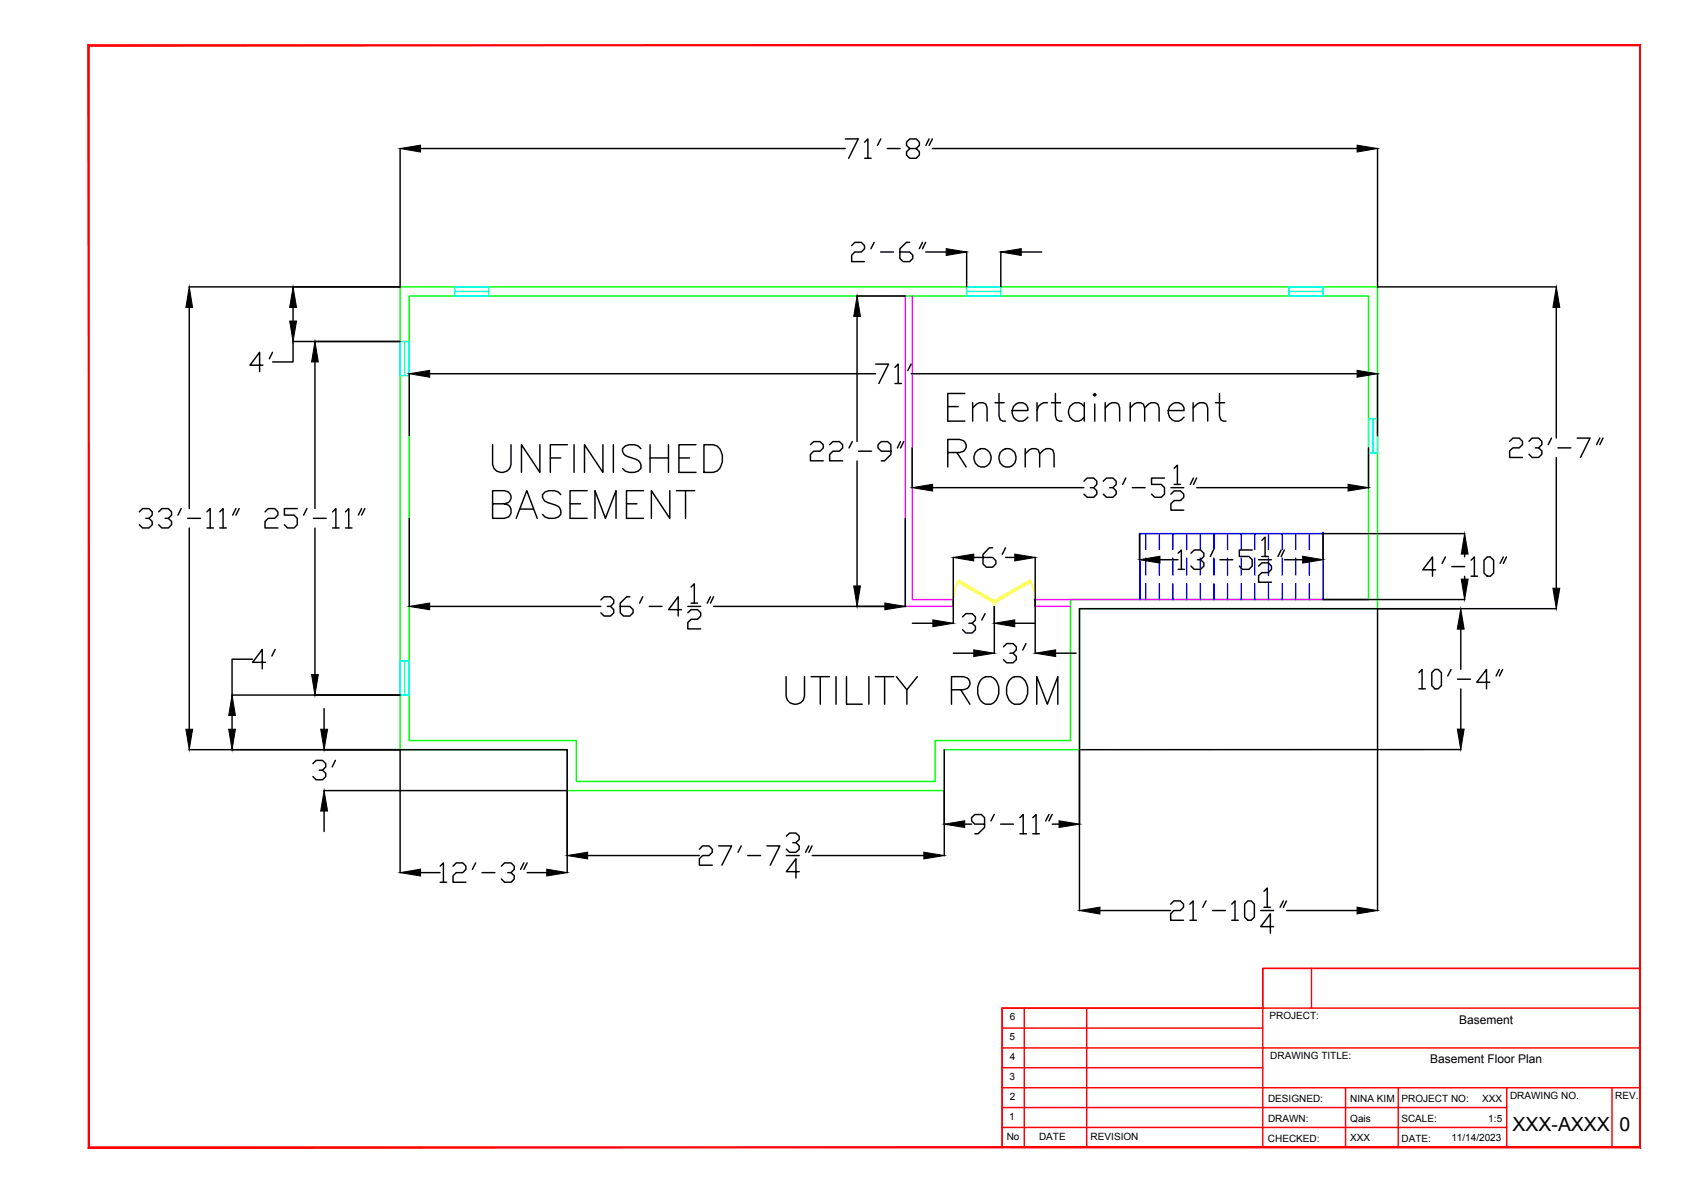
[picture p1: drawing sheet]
<svg xmlns="http://www.w3.org/2000/svg" width="297mm" height="210mm" viewBox="0 0 297 210" stroke-linecap="round" stroke-linejoin="round" font-family="sans-serif">
<!-- layer: External -->
<path d="M70.4 50.5h172v56.6h-52.4v24.8h-23.8v7.2h-66.4v-7.2h-29.4zM188.4 105.5h52.4v-53.4h-168.8v78.2h29.4v7.2h63.2v-7.2h23.8v-24.8" fill="none" stroke="#0f0" stroke-width=".25"/>
<!-- layer: Internal -->
<path d="M159.3 52.1v54.6h8.5M160.5 52.1v53.4h7.3M182.2 105.5h58.6M182.2 106.7h6.2" fill="none" stroke="#f0f" stroke-width=".25"/>
<!-- layer: Doors -->
<path d="M168.7 102.1l-.7 1.7-.2 1.9M168.7 102.1l6.3 3.6-.2 .3-6.2-3.6zM175 105.7l6.2-3.6 .2 .3-6.3 3.6zM181.2 102.1l.7 1.7 .3 1.9M182.2 105.7v1" fill="none" stroke="#ff0" stroke-width=".25"/>
<!-- layer: 0 -->
<path d="M182 105.5h.2v1.2" fill="none" stroke="#000" stroke-width=".25"/>
<!-- layer: Windows -->
<path d="M80 50.5h6v1.6h-6zM80 51.3h6M170.1 50.5h6v1.6h-6zM170.1 51.3h6M226.8 50.5h6v1.6h-6zM226.8 51.3h6M70.4 60.1h1.6v6h-1.6zM71.2 60.1v6M240.8 73.7h1.6v6h-1.6zM241.6 73.7v6M70.4 116.3h1.6v6h-1.6zM71.2 116.3v6" fill="none" stroke="#0ff" stroke-width=".25"/>
<!-- layer: Stairs -->
<g fill="none" stroke="#00f" stroke-width=".25">
<path d="M201.6 93.9v2.8M201.6 98.2v3M204 93.9v2.8M204 98.2v3M206.4 93.9v2.8M206.4 98.2v3M208.8 93.9v2.8M208.8 98.2v3M211.2 93.9v2.8M211.2 98.2v3M213.6 93.9v2.8M213.6 98.2v3"/>
<path d="M216 93.9v2.8M216 98.2v3M218.4 93.9v2.8M218.4 98.2v3M220.8 93.9v2.8M220.8 98.2v3M223.2 93.9v2.8M223.2 98.2v3M225.6 93.9v2.8M225.6 98.2v3M228 93.9v2.8M228 98.2v3"/>
<path d="M230.4 93.9v2.8M230.4 98.2v3M200.6 105.5l-.1-11.6h32.3v-.1v11.7M201.6 102.7v2.8M204 102.7v2.8M206.4 102.7v2.8M208.8 102.7v2.8M211.2 102.7v2.8M213.6 102.7v2.8M216 102.7v2.8M218.4 102.7v2.8M220.8 102.7v2.8"/>
<path d="M223.2 102.7v2.8M225.6 102.7v2.8M228 102.7v2.8M230.4 102.7v2.8"/>
</g>
<!-- layer: Dim -->
<g fill="none" stroke="#000" stroke-width=".25">
<path d="M70.4 26.1v24.4h-37.1M74 26.1h74.7M164.1 26.1h74.7M242.4 26.1v24.4M33.3 54.1v35.4M51.6 54.1v2.4M150.8 52.1h8.5M150.8 55.7v22M170.1 44.3v6.2M176.1 44.3v6.2M179.7 44.3h3.6M242.4 50.5h31.5"/>
<path d="M273.9 54.1v23M55.4 63.7v25.8M70.4 60.1h-18.8v3.6h-3.6M72 65.7v11M75.6 65.8h78.5M160.3 65.8h78.5M160.5 78.8v7M240.8 78.8v7M242.4 65.7v11M33.3 92.9v35.4M55.4 92.9v25.8M72 91.2v15.5"/>
<path d="M150.8 81.1v22M159.3 91.2v15.5M164.1 85.8h26.6M167.8 98.1v8.6M182.2 98.1v16.9M190.7 84.7l.6-.6h1.2l.5 .6v.5l-.5 .6h-.6M192.5 85.8l.5 .6v.5l-.5 .6h-1.2l-.6-.6M194.1 84.7l.6-.6h1.1l.6 .6v.5l-.6 .6h-.5M195.8 85.8l.6 .6v.5l-.6 .6h-1.1l-.6-.6M198.1 84.1l-.5 1.1M199.2 85.8h2.3M200.5 93.9v4.6"/>
<path d="M204.1 98.5h3.2M204.9 84.1h-2.3v1.1h1.8l.5 .6v1.1l-.5 .6h-1.2l-.6-.6M206 86.9l.6-.5h1.1l.6 .5v.6l-.6 .6h-1.1l-.6 .5v1.2h2.3M206 85.8h2.3M206.6 82.4l.6-.6v3.4M206.6 85.2h1.1M207.3 97.3l.6-.5v3.4M209.6 97.3l.5-.5h1.2l.5 .5v.6l-.5 .6h-.6M210 84.1l-.5 1.1M210.6 84.1l-.6 1.1M210.6 85.8h26.6M211.3 98.5l.5 .5v.6l-.5 .6h-1.2l-.5-.6"/>
<path d="M213.5 96.8l-.5 1.1M214.7 98.5h2.2M220.4 96.8h-2.3v1.1h1.7l.6 .6v1.1l-.6 .6h-1.2l-.5-.6M221.5 99.6l.5-.6h1.2l.5 .6v.6l-.5 .5h-1.2l-.5 .6v1.1h2.2M221.5 98.5h2.2M222 95.1l.6-.6v3.4M222 97.9h1.2M225.5 96.8l-.6 1.1M226 96.8l-.5 1.1M226 98.5h3.2M232.8 93.9h25M232.8 93.9v4.6"/>
<path d="M273.9 80.5v23M44.4 116h-3.6v6.3M75.6 106.7h30.1M105.7 105.6l.6-.6h1.1l.6 .6v.5l-.6 .6h-.5M107.4 106.7l.6 .6v.5l-.6 .6h-1.1l-.6-.6M110.8 105h-.5l-1.2 1.1v1.7l.6 .6h1.1l.6-.6v-.5l-.6-.6h-1.7M113.1 105l-.5 1.1M114.2 106.7h2.3M119.9 107.3h-2.2l1.6-2.3v3.4M121 107.8l.6-.5h1.2l.5 .5v.6l-.5 .6h-1.2l-.6 .5v1.2h2.3M121 106.7h2.3M121.6 103.3l.6-.6v3.4"/>
<path d="M121.6 106.1h1.2M125 105l-.6 1.1M125.6 105l-.6 1.1M125.6 106.7h33.7M160.6 109.7h3.6M167.8 114.9h3.6M175 106.7v8.3M178.6 109.7h3.6M185.8 114.9h3.6M207.3 100.2h1.1M232.8 105.5h25M242.4 107.1v53.1"/>
<path d="M257.1 110.7v7.1M273.9 107.1h-83.9v53.1M33.3 131.9h66.5M40.8 122.3h29.6M40.8 125.9v2.4M57 139.1h42.8M57 124.7v3.6M70.4 131.9v21.7M99.8 131.9v21.7M166.2 131.9v18.7M257.1 121.2v7.1M257.1 131.9h-67.1"/>
<path d="M57 142.7v3.6M74 153.5h3.4M103.4 150.5h19.6M123.1 149.4l.5-.6h1.2l.5 .6v.6l-.5 .5h-1.2l-.5 .6v1.1h2.2M126.5 148.8h2.2l-1.7 3.4M130.4 148.8l-.5 1.2M131.6 150.5h2.2M135 148.8h2.2l-1.7 3.4M138.4 147.1l.5-.5h1.2l.5 .5v.6l-.5 .6h-.6M138.4 150.5h2.2M140.1 148.3l.5 .5v.6l-.5 .6h-1.2l-.5-.6M140.6 153.4h-2.2l1.7-2.3v3.4"/>
<path d="M142.3 148.8l-.5 1.2M142.9 148.8l-.6 1.2M142.9 150.5h19.7M206 159.1l.6-.6h1.1l.6 .6v.5l-.6 .6h-1.1l-.6 .6v1.1h2.3M209.4 159.1l.6-.6v3.4M212.2 158.5l-.5 1.1M216.8 159.1l.5-.6v3.4M219.6 158.5h.6l.5 .6v2.2l-.5 .6h-.6l-.6-.6v-2.2zM222.4 156.8l.6-.6v3.4M222.4 159.6h1.1M225.8 158.5l-.5 1.1M226.4 158.5l-.6 1.1"/>
<path d="M193.6 160.2h12.4M209.4 161.9h1.1M213.4 160.2h2.2M216.8 161.9h1.1M221.9 160.2h2.2M224.1 163h-2.2l1.6-2.2v3.4M226.4 160.2h12.4"/>
</g>
<g fill="#000" stroke="#000" stroke-width=".18">
<path d="M70.4 26.1l3.6-.6v1.2zM238.8 25.5l3.6 .6-3.6 .6zM33.3 50.5l.6 3.6h-1.2zM51.6 50.5l.6 3.6h-1.2zM51 56.5h1.2l-.6 3.6zM150.8 52.1l.6 3.6h-1.2zM166.5 43.7l3.6 .6-3.6 .7zM176.1 44.3l3.6-.6v1.3zM273.9 50.5l.6 3.6h-1.2zM55.4 60.1l.6 3.6h-1.2zM72 65.8l3.6-.6v1.2zM238.8 65.2l3.6 .6-3.6 .6z"/>
<path d="M160.5 85.8l3.6-.6v1.2zM167.8 98.1l3.6-.6v1.2zM178.6 97.5l3.6 .6-3.6 .6zM200.5 98.5l3.6-.6v1.2zM229.2 97.9l3.6 .6-3.6 .6zM237.2 85.2l3.6 .6-3.6 .6zM257.7 93.9l.6 3.6h-1.2zM54.8 118.7h1.2l-.6 3.6zM72 106.7l3.6-.6v1.2zM150.2 103.1h1.2l-.6 3.6zM155.7 106.1l3.6 .6-3.6 .6zM164.2 109.1l3.6 .6-3.6 .6z"/>
<path d="M171.4 114.3l3.6 .6-3.6 .6zM175 109.7l3.6-.6v1.2zM182.2 114.9l3.6-.6v1.2zM257.1 101.9h1.2l-.6 3.6zM257.1 107.1l.5 3.6h-1.2zM273.3 103.5h1.2l-.6 3.6zM32.7 128.3h1.2l-.6 3.6zM40.2 128.3h1.2l-.6 3.6zM40.8 122.3l.6 3.6h-1.2zM56.4 128.3h1.2l-.6 3.6zM256.4 128.3h1.2l-.5 3.6zM57 139.1l.6 3.6h-1.2z"/>
<path d="M70.4 153.5l3.6-.6v1.2zM96.2 152.9l3.6 .6-3.6 .6zM99.8 150.5l3.6-.6v1.2zM162.6 149.9l3.6 .6-3.6 .6zM166.2 145l3.6-.6v1.2zM186.4 144.4l3.6 .6-3.6 .6zM190 160.2l3.6-.6v1.2zM238.8 159.6l3.6 .6-3.6 .6z"/>
</g>
<!-- layer: TITLE -->
<g fill="none" stroke="#000" stroke-width=".25">
<path d="M86.7 78.2v3.5a1.63 1.63 0 0 0 1.6 1.4 1.63 1.63 0 0 0 1.6-1.4v-3.5M95 78.2v4.9l-3.2-4.9v4.9M99.9 78.2h-3.1v4.9M101 78.2v4.9M106.1 78.2v4.9l-3.2-4.9v4.9M107.9 78.2v4.9M112.8 78.9a2.13 2.13 0 0 0-3.3 0 1.25 1.25 0 0 0 1 1.4l1.4 .5a1.33 1.33 0 0 1 .9 1.6 2.13 2.13 0 0 1-3.3 0M114.4 78.2v4.9M117.6 78.2v4.9M122.5 78.2h-3v4.9h3M123.9 78.2h1.6a2.05 2.05 0 0 1 1.6 1.9 2.96 2.96 0 0 1-.9 2.8l-.7 .2h-1.6zM166.8 79.6h2.1l.7-.2a1.13 1.13 0 0 0 0-1.9l-.7-.2h-2.1v4.9"/>
<path d="M166.8 71.5h1.8M168.4 79.6l1.6 2.6M169.8 69.2h-3v4.9h3M171.2 71.8l.7-.7 .4-.2h.7l.5 .2 .2 .7v2.3M171.2 70.9v3.2M171.6 79.6a1.58 1.58 0 0 1 2.2-.3 1.58 1.58 0 0 1 .4 2.2 1.58 1.58 0 0 1-2.3 .4 1.58 1.58 0 0 1-.3-2.3zM175.1 70.9h1.6M175.8 69.2v4l.2 .7 .5 .2h.4M176 79.6a1.58 1.58 0 0 1 2.2-.3 1.58 1.58 0 0 1 .4 2.2 1.52 1.52 0 0 1-1.9 .6 1.52 1.52 0 0 1-.9-1.8zM178.1 72.2h2.8a1.34 1.34 0 0 0-1-1.4 1.34 1.34 0 0 0-1.6 .7 1.58 1.58 0 0 0 .3 2.3 1.58 1.58 0 0 0 2.3-.4M180.4 79.9l.7-.7 .5-.3h.7l.4 .3 .3 .7v2.3M180.4 78.9v3.3"/>
<path d="M182.5 70.9v3.2M183 79.9l.6-.7 .5-.3h.7l.5 .3 .2 .7v2.3M184.3 70.9a1.57 1.57 0 0 0-1.8 1.3M185 70.9h1.6M185.7 69.2v4l.3 .7 .4 .2h.5M190.8 71.5a1.58 1.58 0 0 0-2.2-.3 1.58 1.58 0 0 0-.3 2.2 1.46 1.46 0 0 0 2.5 0M190.8 70.9v3.2M192.6 69.2l.3 .3-.3 .2-.2-.2zM192.6 71.1v3M194.5 71.8l.7-.7 .5-.2h.6l.5 .2 .2 .7v2.3M194.5 70.9v3.2M198.9 71.8l.7-.7 .4-.2h.7l.5 .2 .2 .7v2.3"/>
<path d="M198.9 70.9v3.2M201.4 71.8l.7-.7 .5-.2h.7l.4 .2 .3 .7v2.3M205.6 72.2h2.8a1.34 1.34 0 0 0-1-1.4 1.34 1.34 0 0 0-1.6 .7 1.58 1.58 0 0 0 .3 2.3 1.58 1.58 0 0 0 2.3-.4M210 71.8l.7-.7 .4-.2h.7l.5 .2 .2 .7v2.3M210 70.9v3.2M213.9 70.9h1.6M214.6 69.2v4l.2 .7 .5 .2h.4M86.7 88.6h2.1l.7-.2a1.13 1.13 0 0 0 0-1.8l-.7-.3h-2.1v4.9h2.1a1.28 1.28 0 0 0 1.2-1.3 1.28 1.28 0 0 0-1.2-1.3M90.8 91.2l1.9-4.9 1.8 4.9M91.5 89.6h2.3M96.8 80.6h1.9M98.7 87a2.1 2.1 0 0 0-3.2 0 1.26 1.26 0 0 0 .9 1.4l1.4 .5a1.19 1.19 0 0 1 .9 .9 1.19 1.19 0 0 1-.5 1.2 2.21 2.21 0 0 1-2.7-.5"/>
<path d="M100.3 88.6h1.9M103.3 86.3h-3v4.9h3M104.7 91.2v-4.9l1.8 4.9 1.9-4.9v4.9M110.2 88.6h1.9M113.2 86.3h-3v4.9h3M114.4 80.6h3.2M117.9 86.3v4.9l-3.3-4.9v4.9M119 86.3h3.2M119.5 80.6h1.8M120.6 86.3v4.9"/>
</g>
<!-- layer: z_TEMPLATE -->
<g fill="none" stroke="#f00" stroke-width=".25">
<path d="M180.2 177.4v24.5M191.2 177.4v24.5M230.8 170.4v7M288.6 170.4h-66.4v31.5M288.6 177.4h-112.3v24.5M176.3 184.4h112.3M176.3 180.9h45.9M176.3 198.4h88.8M176.3 194.9h88.8M176.3 187.9h45.9M176.3 191.4h112.3M236.8 191.4v10.5"/>
<path d="M246 191.4v10.5M265.1 191.4v10.5M283.7 191.4v10.5M177.8 201.9h110.8"/>
</g>
<path d="M15.5 7.9v194.1l.2-.2zM15.5 7.9l.2 .2v193.7zM15.5 7.9l.2 .2 273-.2zM15.7 8.1l273-.2-.2 .2zM288.7 7.9l-.2 .2 .2 193.9zM288.5 8.1l.2 193.9-.2-.2zM15.5 202h273.2l-.2-.2zM15.7 201.8h272.8l-273 .2z" fill="#f00" stroke="#f00" stroke-width=".18"/>
<!-- layer: z_VP -->
<path d="M15.6 8h273v162.4h-66.4v7h-45.9v24.5h-160.7z" fill="none" stroke="#f00" stroke-width=".25"/>
<text font-size="8.8" x="137.6" y="125.2">UTILITY ROOM</text>
<g font-size="7.1">
<text x="148.9" y="47.3">2'-6&quot;</text>
<text x="43" y="66.7">4'</text>
<text x="153.1" y="68.8">71'</text>
<text x="264.9" y="81.8">23'-7&quot;</text>
<text x="23.6" y="94.2">33'-11&quot;</text>
<text x="45.9" y="94.2">25'-11&quot;</text>
<text x="249.4" y="102.7">4'-10&quot;</text>
<text x="43.7" y="118.9">4'</text>
<text x="175.7" y="117.8">3'</text>
<text x="248.7" y="122.4">10'-4&quot;</text>
<text x="76.6" y="156.6">12'-3&quot;</text>
</g>
<g font-size="6.6">
<text x="147.8" y="28.9">71'-8&quot;</text>
<text x="141.8" y="82.2">22'-9&quot;</text>
<text x="172.2" y="100.9">6'</text>
<text x="168.6" y="112.5">3'</text>
<text x="54.3" y="138.3">3'</text>
<text x="170" y="147.8">9'-11&quot;</text>
</g>
<g font-size="3.4">
<text x="266.2" y="199.1">XXX-AXXX</text>
<text x="285" y="199.1">0</text>
</g>
<g font-size="2.1">
<text x="256.8" y="180.1">Basement</text>
<text x="251.7" y="187.1">Basement Floor Plan</text>
</g>
<g font-size="1.8">
<text x="177.7" y="179.5">6</text>
<text x="223.4" y="179.2">PROJECT:</text>
<text x="177.7" y="183">5</text>
<text x="177.7" y="190">3</text>
<text x="177.7" y="186.5">4</text>
<text x="223.5" y="186.3">DRAWING TITLE:</text>
<text x="177.6" y="197.1">1</text>
<text x="177.7" y="193.6">2</text>
<text x="223.1" y="193.9">DESIGNED:</text>
<text x="223.1" y="197.4">DRAWN:</text>
<text x="237.6" y="194">NINA KIM</text>
<text x="237.6" y="197.4">Qais</text>
<text x="246.6" y="197.4">SCALE:</text>
<text x="246.6" y="193.9">PROJECT NO:</text>
<text x="260.8" y="193.9">XXX</text>
<text x="261.9" y="197.4">1:5</text>
<text x="265.7" y="193.3">DRAWING NO.</text>
<text x="284.2" y="193.3">REV.</text>
<text x="177.2" y="200.6">No</text>
<text x="182.8" y="200.6">DATE</text>
<text x="191.9" y="200.6">REVISION</text>
<text x="223.1" y="200.8">CHECKED:</text>
<text x="237.6" y="200.8">XXX</text>
<text x="246.6" y="200.8">DATE:</text>
<text x="255.4" y="200.8">11/14/2023</text>
</g>
</svg>
